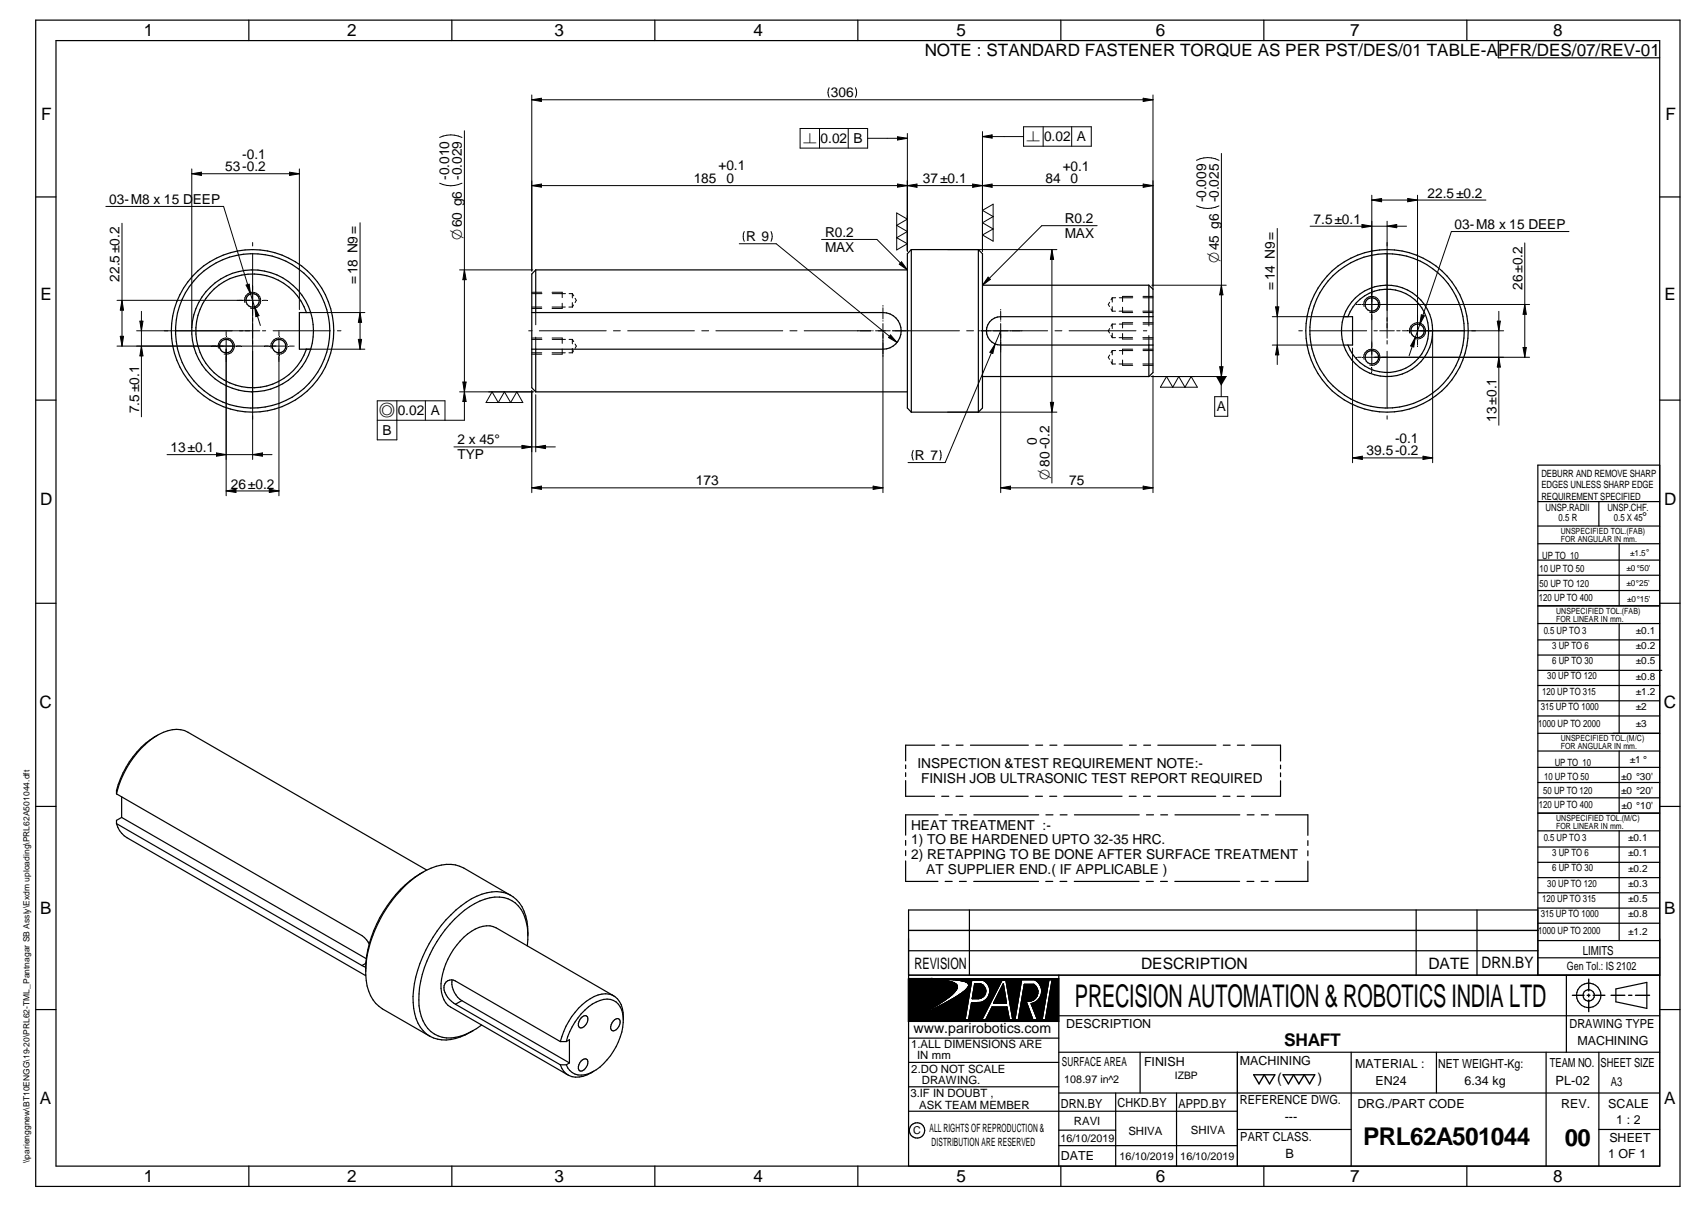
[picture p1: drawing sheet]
<svg xmlns="http://www.w3.org/2000/svg" width="420mm" height="297mm" viewBox="0 0 420 297" stroke-linecap="round" stroke-linejoin="round" font-family="sans-serif">
<g fill="none" stroke="#000" stroke-width=".3">
<path d="M8.8 5h405v287h-405zM13.8 10h395v277h-395zM61.3 5v5M111.3 5v5M161.3 5v5M211.3 5v5M261.3 5v5M311.3 5v5M361.3 5v5M369 10v4.2h39.8M8.8 48.5h5M408.8 48.5h5"/>
<path d="M75.5 76.9a14 14 0 0 0-21.6-6.8 14 14 0 0 0 0 22.6 14 14 0 0 0 21.6-6.8M76.5 76.9h-2.8v9h2.8M76.5 76.9a15.3 15.3 0 0 1 0 9M76.5 76.9a15 15 0 0 0-23.1-7.6 15 15 0 0 0 0 24.3 15 15 0 0 0 23.1-7.7M131 76.9h86.5a4.5 4.5 0 0 1 4.4 4.5 4.5 4.5 0 0 1-4.4 4.5h-86.5M131.9 66.4l-.9 1v28l.9 1M131.9 66.4v10.5M131.9 66.4h91.6M224.4 61.4l-.9 1v38l.9 1M224.4 61.4v40M224.4 61.4h16.6M241 61.4v40"/>
<path d="M241 61.4l1 1v38l-1 1M242 70.2h40.9M282.9 70.2l1.1 1v20.5l-1.1 1M282.9 70.2v7.7M284 77.9h-37.5a3.5 3.5 0 0 0-3.6 3.5 3.5 3.5 0 0 0 3.6 3.5h37.5M330.9 77.9h2.2v7h-2.2M330.9 77.9a11.8 11.8 0 0 0 0 7M330.9 77.9a11.2 11.2 0 0 1 17.3-5.6 11.2 11.2 0 0 1 0 18.2 11.2 11.2 0 0 1-17.3-5.6M332 77.9a10.2 10.2 0 0 1 15.7-4.7 10.2 10.2 0 0 1 0 16.4 10.2 10.2 0 0 1-15.7-4.7M8.8 98.5h5M131.9 85.9v10.5M131.9 96.4h91.6"/>
<path d="M242 92.7h40.9M282.9 84.9v7.8M408.8 98.5h5M224.4 101.4h16.6M408.8 114.5h-30.1v125.5M378.7 123.4h30.1M378.7 133.8h30.1M378.7 137.8h30.1M378.7 129.5h30.1M393.8 123.4v6.1M398.8 133.8v15.3M8.8 148.5h5"/>
<path d="M378.7 141.6h30.1M378.7 145.3h30.1M378.7 149.1h30.1M378.7 153.5h30.1M378.7 157.5h30.1M398.8 153.5v27M408.8 148.5h5M378.7 161.2h30.1M378.7 165h30.6M378.7 168.7h30.1M378.7 172.5h30.1M378.7 176.2h30.1"/>
<path d="M8.8 198.5h5M28.7 195.4l60.4 34.9 1.2 1 .6 1M28.7 195.4a23.4 23.4 0 0 1 10.4-14.6 7.5 7.5 0 0 1 7.2-.6l58.8 33.9M30 196.1v5.1M38.1 181.4a22.1 22.1 0 0 0-9.4 13.1v.9M223 188.3v.8M223 190.2v.9M223 192.1v3.9h7.2M230.2 183.4h-7.2v3.8M231.9 196h1.8M232 183.4h1.7M235.4 196h1.7"/>
<path d="M235.5 183.4h1.7M239 196h14.2M239 183.4h14.3M255 196h1.7M255.1 183.4h1.7M258.5 196h1.8M258.6 183.4h1.7M262 196h14.3M262.1 183.4h14.3M278.1 196h1.7M278.2 183.4h1.7M281.6 196h1.7"/>
<path d="M281.7 183.4h1.7M285.1 196h14.3M285.1 183.4h14.4M301.2 196h1.7M301.3 183.4h1.7M304.7 196h1.7M304.7 183.4h1.8M308.3 183.4h7.1v3.9M315.4 192.2v3.8h-7.2M315.4 188.3v.9M315.4 190.2v.9M378.7 184.8h30.1"/>
<path d="M378.7 188.8h30.1M378.7 192.6h30.1M378.7 196.3h30.1M378.7 180.5h30.1M398.8 184.8v15.3M408.8 198.5h5M28.7 202.7l60.4 34.9M28.7 202.7a5.6 5.6 0 0 0 2.6 3.5l58.8 33.9M30 201.2l-1.3 .7v.8M30 201.2l60.2 34.7M104.2 214.6a29.3 29.3 0 0 0-14.1 25.3 9.7 9.7 0 0 0 4.1 8.4l11.7 6.7M223 206.8v1.2"/>
<path d="M223 209.3v1.3M223 211.9v5h8M231 200.5h-8v5M232.8 216.9h1.7M232.8 200.5h1.8M236.3 216.9h1.7M236.3 200.5h1.7M239.8 216.9h16M239.8 200.5h16M257.5 216.9h1.8M257.6 200.5h1.7M261.1 216.9h1.7"/>
<path d="M261.1 200.5h1.7M264.6 216.9h15.9M264.6 200.5h16M282.3 216.9h1.7M282.4 200.5h1.7M285.8 216.9h1.7M285.9 200.5h1.7M289.3 216.9h16M289.4 200.5h15.9M307.1 216.9h1.7M307.2 200.5h1.7M310.6 216.9h1.7"/>
<path d="M310.6 200.5h1.8M314.1 200.5h8v5.1M322.1 211.9v5h-8M322.1 206.9v1.2M322.1 209.4v1.2M378.7 200.1h30.1M378.7 204.5h30.1M378.7 208.4h30.1M378.7 212.2h30.1M378.7 216h30.1M378.7 219.7h30.1M398.8 204.5v27"/>
<path d="M89.1 237.6l1 .4M90.1 237.1l-1 .5M125.8 220.4l-11.6-6.8a9.8 9.8 0 0 0-9.4 .6 31.1 31.1 0 0 0-14.7 24.1M129.9 232.8l.1-1.5a13.7 13.7 0 0 0-2.1-9.1 7.3 7.3 0 0 0-8-2.5 20.8 20.8 0 0 0-10.1 6.7 32.4 32.4 0 0 0-8.1 18.8 11.2 11.2 0 0 0 3.3 9.2l.9 .6M130 229.8a9.1 9.1 0 0 0-3.9-8.1 9.2 9.2 0 0 0-9.2 .7 29.5 29.5 0 0 0-13.7 23.7 9.4 9.4 0 0 0 3.8 8.4 8.9 8.9 0 0 0 9.1-.6l2.5-1.6M223.8 240h185M223.8 229h154.9M223.8 234h154.9M238.7 223.9v16M260.8 240v47M348.8 223.9v16M363.8 223.9v16"/>
<path d="M378.7 223.9h-154.9v63.1M378.7 223.5h30.1M378.7 227.2h30.1M378.7 231.5h30.1M378.7 235.7h30.1M385.8 240v19M8.8 248.5h5M111.4 241.2a5.2 5.2 0 0 0 2.3 5.1M112.2 247.1l25.8 14.9M112.2 247.1a5.1 5.1 0 0 1-2.8-4.5 1.83 1.83 0 0 1 2.8-1.2l25.8 14.9M113.7 246.3l26.5 15.3M113.7 246.3l-1.5 .8"/>
<path d="M116.6 253.6a11.6 11.6 0 0 1-9.8 1.8l-.9-.4M138 256.3h1.5M139.5 256.3l.7-.4v5.7M139.5 256.3a15.7 15.7 0 0 1 7.3-9.7 4.2 4.2 0 0 1 4.6-.2 4.2 4.2 0 0 1 2.1 4.1 15.6 15.6 0 0 1-7.6 13.3 4.2 4.2 0 0 1-6.4-1.8M143.1 250.6a1.06 1.06 0 0 1 1.6-.4 2.07 2.07 0 0 1-1.9 2.7 1.68 1.68 0 0 1 .3-2.3zM151.2 245.1l-29-16.8a6.6 6.6 0 0 0-7.1 1.6 17.8 17.8 0 0 0-6.5 13.3 5.5 5.5 0 0 0 2.3 4.6l29 16.8M151.4 251a.78 .78 0 0 1 1-.3 .78 .78 0 0 1 .3 1l-.1 .5a1.71 1.71 0 0 1-1.9 1.4 1.81 1.81 0 0 1 .7-2.6zM153.5 251a6.7 6.7 0 0 0-2-5.7 5.3 5.3 0 0 0-6.1 .5 17.5 17.5 0 0 0-7.4 10.5M223.8 255.5h37M223.8 251.4h37M223.8 240.8h37M260.8 250h148"/>
<path d="M260.8 259h148M280.8 259v10M304.7 259v28M332.8 259v28M353.8 259v10M380.8 259v28M393.8 259v28M398 243.4l7.6-1.6v6.4l-7.6-1.7zM408.8 248.5h5M138 262a4.2 4.2 0 0 0 5.6 2.9l2.7-1.3M138 262h1.5M140.2 261.6l-.7 .4"/>
<path d="M143.1 261.2a1.09 1.09 0 0 1 1.6-.3 2.32 2.32 0 0 1-1.6 2.7 1.2 1.2 0 0 1-.3-2zM223.8 261.5h37M223.8 267.5h37M223.8 273.5h80.9M260.8 269h148M260.8 278.1h14M274.8 269v18M289.8 269v18M304.7 278h28.1M393.8 278h15M61.3 287v5M111.3 287v5"/>
<path d="M161.3 287v5M211.3 287v5M260.8 281.9h43.9M261.3 287v5M311.3 287v5M361.3 287v5"/>
<circle cx="62.2" cy="73.9" r="1.67"/>
<circle cx="337.8" cy="74.9" r="1.66"/>
<circle cx="55.7" cy="85.2" r="1.67"/>
<circle cx="62.2" cy="81.4" r="20"/>
<circle cx="62.2" cy="81.4" r="19"/>
<circle cx="68.7" cy="85.2" r="1.67"/>
<circle cx="337.8" cy="87.9" r="1.66"/>
<circle cx="341.6" cy="81.4" r="20"/>
<circle cx="341.6" cy="81.4" r="19"/>
<circle cx="349.1" cy="81.4" r="1.66"/>
<circle cx="391.3" cy="244.9" r="1.41"/>
<circle cx="391.3" cy="245" r="3"/>
<circle cx="225.9" cy="278.2" r="1.89"/>
</g>
<g fill="none" stroke="#000" stroke-width=".34">
<path d="M226.4 249.9l-2.6 1.5M226.9 249.6l-.2 .2M227.8 249.1l-.3 .2M229.3 240.8l1.5 .2M229.3 240.8l4.3 .7M229.3 240.8l5.6 .3M229.6 240.8l.4 .1M230 240.9l3.6 .1M230 240.9l-6.2-.1v10.6M230.8 241l2.8 .5M230.8 241l.5 .1M231 247.2l-7.2 4.2"/>
<path d="M231.4 247.6l-.3 .2M231.7 247.4l-.3 .2M232 241.2h.3M233.3 241h.3M233.6 241.5l.7 .1M233.6 241l1.2 .1M233.8 241.5l.2 .1M234.3 241.6l1.1 .5 .3 .5M234.3 241.6l1.1 .6M234.5 244.7l-3.6 2.6-2.8 1.7M234.8 241.1l2.9 .5M234.9 241.1l2.8 .5"/>
<path d="M234.9 245.7l-5 2.7-6.1 3M235 245.7l-5.3 2.8-5.9 2.9M235.4 243.7l-1.1 1.2-3.1 2.2M235.4 243.7l-.4 .5M235.5 243.5l-.1 .2M235.6 242.4l.1 .2M235.6 243.4l-.1 .1M235.7 242.6l-.2 .9M235.7 242.6l-.3 1.1M236 245l-1 .7M236 245l-1.1 .7M237.5 243.9l-1.5 1.1"/>
<path d="M237.7 241.6l.8 .4M237.7 241.6l.8 .4 .1 .3M238.3 243.2l-.8 .7M238.4 243l-.1 .1M238.4 241.9l.1 .1M238.5 242.9l-.1 .1M238.5 242.9l-.9 .9M238.5 242l.1 .6M238.5 242.7v.2M238.6 242.5l-.1 .2M239.3 241.2h2.8a2.94 2.94 0 0 1 1.7 3 2.94 2.94 0 0 1-2.2 2.5l-2.3 .1-.7 4.2h-1zM240.1 242.1h1.4a1.85 1.85 0 0 1 1.2 2.1 1.85 1.85 0 0 1-1.7 1.5h-1.5z"/>
<path d="M246.7 241.2h1.1l1.7 9.8h-.9l-.6-3.1h-3.7l-1.5 3.1h-1zM247.1 242.2l.8 4.7h-3.2zM251.6 241.1h3.2a3.2 3.2 0 0 1 1.7 3.3 3.2 3.2 0 0 1-2.5 2.6l1.6 4h-1.2l-1.8-4.7a2.25 2.25 0 0 0 2.8-1.2 2.25 2.25 0 0 0-.8-2.8h-2.3l-1.5 8.7h-.9zM258.3 241.1h.9l-1.7 9.9h-.9zM387.3 244.9h2.8M390.9 244.9h.7M391.3 241v2.9M391.3 244.6v.7M391.3 246.1v2.9M392.4 244.9h2.9M396.8 244.9h3.4M401.1 244.9h.8"/>
<path d="M402.8 244.9h3.5M308.8 264.5h5.2l-1.3 2.2-1.3-2.2-1.3 2.2zM316 264.5h7.8l-1.3 2.2-1.3-2.2-1.3 2.2-1.3-2.2-1.3 2.2z"/>
</g>
<g fill="#000">
<path d="M131 24.6l2.3-.4v.8zM221.1 33.7l2.4 .3-2.4 .5zM242 33.6l2.3-.4v.8zM281.5 24.2l2.5 .4-2.5 .4zM47.2 42.8l2.4-.4v.8zM71.3 42.4l2.4 .4-2.4 .4zM131 45.7l2.3-.4v.8zM221.1 45.3l2.4 .4-2.4 .4zM223.5 45.7l2.3-.4v.8zM239.6 45.3l2.4 .4-2.4 .4zM242 45.7l2.3-.4v.8zM281.5 45.3l2.5 .4-2.5 .4z"/>
<path d="M335.4 55.2l2.5 .5-2.5 .3zM337.9 49.2l2.4-.3v.8zM341.6 55.7l2.4-.5v.8zM346.7 48.9l2.4 .3-2.4 .5zM30 73.9l.4 2.4h-.8zM34.4 79h.8l-.4 2.4zM60.6 70.1l.8-.2 .3 2.4zM62.7 75.5l1.1 2.2-.8 .2zM88.7 76.9l.4 2.4h-.8zM114.4 66.4l.4 2.4h-.8zM222 64.4l1.5 2-2-1.4zM243.4 68.2l.5 .5-1.9 1.5z"/>
<path d="M259.1 61.4l.4 2.4h-.8zM300.8 70.2l.4 2.4h-.8zM314.1 75.5h.8l-.3 2.4zM350 77.5l.8 .2-1.1 2.1zM368.8 79h.7l-.4 2.4zM375.5 74.9l.4 2.4h-.8zM29.6 82.8h.8l-.4 2.4zM34.8 85.2l.4 2.4h-.8zM88.3 83.5h.8l-.4 2.4zM114 94h.8l-.4 2.4zM114.4 96.4l.4 2.4h-.8zM219.3 82.4l1.6 1.9-2.1-1.2z"/>
<path d="M245.1 84.7l-.6 2.3-.7-.3zM258.7 99h.8l-.4 2.4zM300.4 90.3h.8l-.4 2.4zM299.4 92.5h2.8l-1.4 2.5zM314.6 84.9l.3 2.4h-.8zM348.6 83l-.4 2.4-.8-.3zM369.1 87.9l.4 2.4h-.7zM375.1 85.5h.8l-.4 2.4zM53.3 111.5l2.4 .4-2.4 .4zM62.2 111.9l2.4-.4v.8zM128.6 109.6l2.4 .4-2.4 .4zM131.9 110l2.5-.4v.8z"/>
<path d="M333.1 112.7l2.4-.4v.8zM350.5 112.3l2.3 .4-2.3 .4zM55.7 120.8l2.4-.4v.8zM66.3 120.4l2.4 .4-2.4 .4zM131 120.1l2.3-.5v.8zM215 119.6l2.5 .5-2.5 .3zM246.5 120.1l2.4-.5v.8zM281.5 119.6l2.5 .5-2.5 .3zM247.1 242.2l.8 4.7h-3.2z"/>
<path d="M223.8 240.8h5.5l4.1 .6a2.33 2.33 0 0 1 2.3 1.5l-.6 1.2-2.2 1.9-3.2 2-5.9 3.4z" fill-rule="evenodd"/>
<path d="M229.3 240.8l7.2 .5 1.8 .5 .3 .3v.5l-.4 .7-.8 .7-2.4 1.7-5.3 2.8-5.9 2.9h37v-10.6zM246.7 241.2h1.1l1.7 9.8h-.9l-.6-3.1h-3.7l-1.5 3.1h-1zM239.3 241.2h2.8a2.94 2.94 0 0 1 1.7 3 2.94 2.94 0 0 1-2.2 2.5l-2.3 .1-.7 4.2h-1zM251.6 241.1h3.2a3.2 3.2 0 0 1 1.7 3.3 3.2 3.2 0 0 1-2.5 2.6l1.6 4h-1.2l-1.8-4.7a2.25 2.25 0 0 0 2.8-1.2 2.25 2.25 0 0 0-.8-2.8h-2.3l-1.5 8.7h-.9zM258.3 241.1h.9l-1.7 9.9h-.9z" fill-rule="evenodd"/>
<path d="M240.1 242.1h1.4a1.85 1.85 0 0 1 1.2 2.1 1.85 1.85 0 0 1-1.7 1.5h-1.5z" fill-rule="evenodd"/>
</g>
<g fill="#000">
<circle cx="235.4" cy="242.2" r=".17"/>
<circle cx="235.5" cy="242.3" r=".17"/>
<circle cx="238.4" cy="241.9" r=".17"/>
</g>
<g fill="none" stroke="#000" stroke-width=".25">
<path d="M108.3 33.8a6.3 6.3 0 0 1 5.5 0M114.4 32.2v71.2h-21.5M131 23.4v43.3M131 24.6l2.3-.4v.8zM131 24.6h153M197.1 31.6h16.6v4.8h-16.6zM201.8 31.6v4.8M204.2 21.6a2.52 2.52 0 0 0 0 2.4M208.9 31.6v4.8M210.7 21.6a2.52 2.52 0 0 1 0 2.4M213.7 34h9.8M221.1 33.7l2.4 .3-2.4 .5z"/>
<path d="M223.5 32.9v29M242 32.4v29.5M242 33.6l2.3-.4v.8zM242 33.6h10.1M252.1 31.2h16.7v4.8h-16.7zM256.9 31.2v4.8M263.9 31.2v4.8M281.5 24.2l2.5 .4-2.5 .4zM284 23.4v47.8M294.7 39.5a6 6 0 0 1 5.5 0M300.8 37.8v54.9M26.1 50.8h29l6.6 21.5"/>
<path d="M30 54.9v30.3M47.2 41.6v39.1M47.2 42.8l2.4-.4v.8zM47.2 42.8h26.5M62.2 59.7v.8M71.3 42.4l2.4 .4-2.4 .4zM73.7 41.6v34.6M88.7 54.8v31.1M108.3 45.1a6.3 6.3 0 0 0 5.5 0M131 45.7l2.3-.4v.8zM131 45.7h153M182.1 60h9.1l29.7 24.3"/>
<path d="M183.3 57a2.99 2.99 0 0 0 0 2.4M189.9 57a2.6 2.6 0 0 1 0 2.4M202.3 58.9h13.7l7.5 7.5M220.8 52.4l2.7 1.5-2.7 1.6 2.7 1.5-2.7 1.5 2.7 1.5-2.7 1.5zM221.1 45.3v.8l4.7-.8v.8zM239.6 45.3l2.4 .4-2.4 .4zM242 45.7l2.3-.4v.8zM242 51.8l2.6-1.6v9.2l-2.6-1.6 2.6-1.5-2.6-1.5 2.6-1.5zM270.2 55.5h-13.6l-14.6 14.7M281.5 45.3l2.5 .4-2.5 .4zM294.7 50.7a6.4 6.4 0 0 0 5.5 0M314.6 56.2v33.5"/>
<path d="M322.7 55.7h23.7M335.4 55.2l2.5 .5-2.5 .3zM337.9 48v41.7M337.9 49.2l2.4-.3v.8zM337.9 49.2h28.1M341.6 54.4v28.8M341.6 55.7l2.4-.5v.8zM346.7 48.9l2.4 .3-2.4 .5zM349.1 48v35.2M375.5 59.8v28.1M386.4 57h-28.9l-10.5 30.5M28.8 73.9h35.2"/>
<path d="M30 73.9l.4 2.4h-.8zM34.4 79h.8l-.4 2.4zM34.8 76.6v26M60.3 74.4a2 2 0 0 1 1.7-2.5 2 2 0 0 1 2.2 2.2 2 2 0 0 1-2.5 1.8M60.6 70.1l.8-.2 .3 2.4zM61.7 72.3l2.4 7.8M62.2 62.4v50.7M62.7 75.5l1.1 2.2-.8 .2zM64.8 73.9h.9M75.3 76.9h14.6M88.7 76.9l.4 2.4h-.8zM113.2 66.4h18"/>
<path d="M114.4 66.4l.4 2.4h-.8zM131 72.3h2.5M131 75.6h2.4M131 71.9h2.4M131 75.9h2.4M131.9 76.9v3M136 75.6h3.2M136 71.9h2.5v1.3M136 72.3h3.3M138.5 74.6v1.3h-2.5M140.1 75.6h.9M140.2 72.3h.8"/>
<path d="M141 72.3v1M141 74.5v1.1M141 72.3l.3 .5M141.3 75.1l-.3 .5M141.6 73.4l.3 .5-.3 .6M217.5 75.2v.2M217.5 75.7v2.8M217.5 78.9v.1M217.5 79.6v41.6M222 64.4l1.5 2-2-1.4zM233.4 61.4h26.9M243.4 68.2l.5 .5-1.9 1.5z"/>
<path d="M246.5 76.2v.1M246.5 76.6v2.1M246.5 79h.1M246.5 79.6v41.6M259.1 61.4l.4 2.4h-.8zM259.1 61.4v57.5M273.3 74.4l-.3 .5 .3 .5M273.6 76l.3 .6M273.9 73.3v1M273.9 75.5v1.1M273.9 79.8v1.1M273.9 76.6h.8"/>
<path d="M273.9 73.3h.9M273.9 73.3l-.3 .5M273.9 79.8h.9M273.9 79.8l-.3 .5M275.6 76.6h3.3M275.7 73.3h3.3M275.7 79.8h3.3M276.5 75.6v1.3h2.5M279 72.9h-2.5v1.3M279 79.4h-2.5v1.3M281.5 76.6h2.5M281.5 73.3h2.5"/>
<path d="M281.5 79.8h2.5M281.5 76.9h2.5M281.5 72.9h2.5M281.5 79.4h2.5M282.9 77.9v2.3M283.7 70.2h18.3M300.8 70.2l.4 2.4h-.8zM313.3 77.9h18.5M314.1 75.5h.8l-.3 2.4zM334.3 74.9h1M335.9 75.4a2 2 0 0 1 1.8-2.4 2 2 0 0 1 2.2 2.2 2 2 0 0 1-2.6 1.7M336.1 74.9h40.6"/>
<path d="M350 77.5l.8 .2-1.1 2.1zM368.8 79h.7l-.4 2.4zM369.1 76.6v28M375.5 74.9l.4 2.4h-.8zM28.8 85.2h41.7M29.6 82.8h.8l-.4 2.4zM33.6 81.4h30.4M34.8 85.2l.4 2.4h-.8zM53.8 85.7a2 2 0 0 1 1.8-2.5 2 2 0 0 1 2.1 2.2 2 2 0 0 1-2.5 1.7M55.7 81.4v.1M55.7 81.7v.9M55.7 83.4v38.6"/>
<path d="M64.6 81.4h.8M66.8 85.7a2 2 0 0 1 1.8-2.5 2 2 0 0 1 2.1 2.2 2 2 0 0 1-2.5 1.7M67.3 81.4h14M68.7 81.4v.1M68.7 81.7v.9M68.7 83.4v38.6M71.3 85.2h1M72.4 85.2h.1M75.3 85.9h14.6M83.1 81.4h.9M88.3 83.5h.8l-.4 2.4zM97.7 98.6v9.6h-4.8v-9.6h16.7v4.8"/>
<path d="M104.8 98.6v4.8M113.2 96.4h18.2M114 94h.8l-.4 2.4zM114.4 96.4l.4 2.4h-.8zM121.2 96.4l1.5 2.7 1.5-2.7 1.6 2.7 1.5-2.7 1.5 2.7h-9.1zM130.2 81.4h.9M131 83.5h2.5M131 86.8h2.4M131 83.2h2.4M131 87.2h2.4M131 96.1v25.1M131.9 83v2.9"/>
<path d="M131.9 97.2v14M132.8 81.4h16.5M136 86.8h3.2M136 83.2h2.5v1.3M136 83.5h3.3M138.5 85.9v1.3h-2.5M140.1 86.8h.9M140.2 83.5h.8M141 83.5v1.1M141 85.8v1M141 83.5l.3 .6M141.3 86.3l-.3 .5"/>
<path d="M141.6 84.7l.3 .5-.3 .5M151.1 81.4h1.7M154.6 81.4h16.4M172.8 81.4h1.7M176.3 81.4h16.5M194.6 81.4h1.7M198.1 81.4h16.4M214.9 81.4h.1M215.6 81.4h3.6M219.3 82.4l1.6 1.9-2.1-1.2zM219.8 81.4h16.5M238.1 81.4h1.7"/>
<path d="M241.2 81.4h.1M241.6 81.4h16.4M245.1 84.7l-.6 2.3-.7-.3zM246.5 81.4l-13.7 32.4h-9.2M258.7 99h.8l-.4 2.4zM259.8 81.4h1.7M263.3 81.4h16.5M273.3 80.9l-.3 .5 .3 .6M273.3 87.4l-.3 .5 .3 .5M273.6 82.5l.3 .6M273.6 89l.3 .6M273.9 82v1.1"/>
<path d="M273.9 86.3v1M273.9 88.5v1.1M273.9 83.1h.8M273.9 89.6h.8M273.9 86.3h.9M273.9 86.3l-.3 .5M275.6 83.1h3.3M275.6 89.6h3.3M275.7 86.3h3.3M276.5 82.1v1.3h2.5M276.5 88.6v1.3h2.5M279 85.9h-2.5v1.3"/>
<path d="M281.5 83.1h2.5M281.5 89.6h2.5M281.5 86.3h2.5M281.5 83.4h2.5M281.5 89.9h2.5M281.5 85.9h2.5M281.6 81.4h.8M282.9 82.6v2.3M283.5 92.7h18.5M284 92.4v28.8M287.3 92.7l1.5 2.6 1.5-2.6 1.5 2.6 1.6-2.6 1.5 2.6h-9.1zM299.2 97.6h3.2v4.8h-3.2z"/>
<path d="M300.4 90.3h.8l-.4 2.4zM300.8 92.5v5.1M313.3 84.9h17.4M314.6 84.9l.3 2.4h-.8zM319.9 81.4h.8M322.5 81.4h14.1M333.1 85.6v28.3M334.3 87.9h1M335.9 88.4a2 2 0 0 1 1.8-2.5 2 2 0 0 1 2.2 2.2 2 2 0 0 1-2.6 1.7M336.1 87.9h40.6M337.9 90.5v.9M338.4 81.4h.8"/>
<path d="M339.8 81.4h3.6M341.6 83.8v.9M341.6 86.4v14.1M344 81.4h.8M345.3 81.4h.1M345.6 81.4h.9M346.6 81.4h23.7M347.2 82a2 2 0 0 1 1.7-2.6 2 2 0 0 1 2.2 2.2 2 2 0 0 1-2.5 1.8M348.6 83l-.4 2.4-.8-.3zM349.1 84v1M352.8 82.1v31.8M369.1 87.9l.4 2.4h-.7z"/>
<path d="M375.1 85.5h.8l-.4 2.4zM41.1 111.9h25.9M53.3 111.5l2.4 .4-2.4 .4zM62.2 111.9l2.4-.4v.8zM111.8 110h25M128.6 109.6l2.4 .4-2.4 .4zM131.9 110l2.5-.4v.8zM215 119.6l2.5 .5-2.5 .3zM224.9 110.8a2.6 2.6 0 0 0 0 2.4M231.5 110.8a2.99 2.99 0 0 1 0 2.4M233.4 101.4h26.9M281.5 119.6l2.5 .5-2.5 .3z"/>
<path d="M333.1 112.7l2.4-.4v.8zM333.1 112.7h19.7M341.6 102.3v.9M350.5 112.3l2.3 .4-2.3 .4zM55.7 120.8l2.4-.4v.8zM55.7 120.8h13M66.3 120.4l2.4 .4-2.4 .4zM131 120.1l2.3-.5v.8zM131 120.1h86.5M246.5 120.1h37.5M246.5 120.1l2.4-.5v.8z"/>
</g>
<text font-size="7.7" x="264.7" y="247.9">PRECISION AUTOMATION &amp; ROBOTICS INDIA LTD</text>
<text font-size="6" x="335.7" y="281.7">PRL62A501044</text>
<text font-size="5.9" x="385.4" y="282.1">00</text>
<text font-size="4.3" x="316.3" y="257.4">SHAFT</text>
<g font-size="4.2">
<text x="35.4" y="9">1</text>
<text x="85.5" y="8.9">2</text>
<text x="136.6" y="9">3</text>
<text x="185.6" y="9">4</text>
<text x="235.6" y="9">5</text>
<text x="284.6" y="8.8">6</text>
<text x="332.6" y="9">7</text>
<text x="382.6" y="9">8</text>
<text x="227.7" y="13.8">NOTE : STANDARD FASTENER TORQUE AS PER PST/DES/01 TABLE-A</text>
<text x="369" y="13.7">PFR/DES/07/REV-01</text>
<text x="10.1" y="29.6">F</text>
<text x="410.2" y="29.6">F</text>
<text x="9.9" y="73.9">E</text>
<text x="409.9" y="73.9">E</text>
<text x="9.9" y="124.2">D</text>
<text x="409.9" y="124.2">D</text>
<text x="9.7" y="174.3">C</text>
<text x="409.7" y="174.3">C</text>
<text x="9.9" y="225">B</text>
<text x="409.8" y="225">B</text>
<text x="9.8" y="271.7">A</text>
<text x="409.8" y="271.7">A</text>
<text x="35.4" y="291">1</text>
<text x="85.5" y="290.9">2</text>
<text x="136.6" y="291">3</text>
<text x="185.6" y="291">4</text>
<text x="235.6" y="291">5</text>
<text x="284.6" y="290.8">6</text>
<text x="332.6" y="291">7</text>
<text x="382.6" y="291">8</text>
</g>
<g font-size="3.9">
<text x="225.2" y="238.6">REVISION</text>
<text x="281" y="238.6">DESCRIPTION</text>
<text x="351.8" y="238.4">DATE</text>
<text x="364.9" y="238.3">DRN.BY</text>
</g>
<g font-size="3.7">
<text x="197.8" y="35.2">n</text>
<text x="252.8" y="34.8">n</text>
<text x="113.8" y="59.1" transform="rotate(-90 113.8 59.1)">O60 g6</text>
<text x="300.2" y="64.8" transform="rotate(-90 300.2 64.8)">O45 g6</text>
<text x="93.4" y="102.2">a</text>
<text x="258.5" y="118" transform="rotate(-90 258.5 118)">O80-0.2</text>
</g>
<g font-size="3.5">
<text x="224.9" y="254.3">www.parirobotics.com</text>
<text x="314.5" y="266.4">(</text>
<text x="324.5" y="266.4">)</text>
</g>
<g font-size="3.4">
<text x="204.6" y="24">306</text>
<text x="202.1" y="35.2">0.02 B</text>
<text x="257.1" y="34.8">0.02 A</text>
<text x="59.7" y="39.1">-0.1</text>
<text x="176.9" y="42">+0.1</text>
<text x="261.7" y="42">+0.1</text>
<text x="55.4" y="42.2">53-0.2</text>
<text x="110.6" y="44.2" transform="rotate(-90 110.6 44.2)">-0.010</text>
<text x="113.8" y="44.2" transform="rotate(-90 113.8 44.2)">-0.029</text>
<text x="170.8" y="45.1">185</text>
<text x="178.9" y="45.1">0</text>
<text x="227.3" y="45.1">37±0.1</text>
<text x="257.5" y="45.1">84</text>
<text x="263.7" y="45.1">0</text>
<text x="26.9" y="50.2">03-M8 x 15 DEEP</text>
<text x="297.1" y="49.8" transform="rotate(-90 297.1 49.8)">-0.009</text>
<text x="300.2" y="49.8" transform="rotate(-90 300.2 49.8)">-0.025</text>
<text x="351.6" y="48.6">22.5±0.2</text>
<text x="183.8" y="59.4">R 9</text>
<text x="203.2" y="58.3">R0.2</text>
<text x="262.2" y="54.9">R0.2</text>
<text x="262.2" y="58.5">MAX</text>
<text x="323.5" y="55">7.5±0.1</text>
<text x="358.3" y="56.3">03-M8 x 15 DEEP</text>
<text x="203.2" y="61.9">MAX</text>
<text x="29.4" y="69.3" transform="rotate(-90 29.4 69.3)">22.5±0.2</text>
<text x="88" y="69.9" transform="rotate(-90 88 69.9)">=18 N9=</text>
<text x="313.9" y="71.4" transform="rotate(-90 313.9 71.4)">=14 N9=</text>
<text x="374.9" y="71.4" transform="rotate(-90 374.9 71.4)">26±0.2</text>
<text x="34.2" y="101.7" transform="rotate(-90 34.2 101.7)">7.5±0.1</text>
<text x="299.7" y="101.2">A</text>
<text x="94.2" y="107">B</text>
<text x="97.9" y="102.2">0.02 A</text>
<text x="368.5" y="103.8" transform="rotate(-90 368.5 103.8)">13±0.1</text>
<text x="42" y="111.3">13±0.1</text>
<text x="112.6" y="109.4">2 x 45°</text>
<text x="112.6" y="113">TYP</text>
<text x="225.3" y="113.2">R 7</text>
<text x="255.4" y="109.5" transform="rotate(-90 255.4 109.5)">0</text>
<text x="336.6" y="112.1">39.5-0.2</text>
<text x="343.6" y="109">-0.1</text>
<text x="171.4" y="119.4">173</text>
<text x="263.3" y="119.4">75</text>
<text x="56.8" y="120.2">26±0.2</text>
<text x="226" y="189.1">INSPECTION &amp;TEST REQUIREMENT NOTE:-</text>
<text x="226.9" y="192.7">FINISH JOB ULTRASONIC TEST REPORT REQUIRED</text>
<text x="224.4" y="204.2">HEAT TREATMENT :-</text>
<text x="224.4" y="207.8">1) TO BE HARDENED UPTO 32-35 HRC.</text>
<text x="224.4" y="211.4">2) RETAPPING TO BE DONE AFTER SURFACE TREATMENT</text>
<text x="228.1" y="215">AT SUPPLIER END.( IF APPLICABLE )</text>
</g>
<g font-size="3.1">
<text x="404.4" y="128.3">°</text>
<text x="389.8" y="234.9">LIMITS</text>
<text x="262.6" y="253">DESCRIPTION</text>
<text x="386.5" y="253">DRAWING TYPE</text>
<text x="388.5" y="257.1">MACHINING</text>
<text x="261.5" y="262.3">SURFACE AREA</text>
<text x="281.8" y="262.3">FINISH</text>
<text x="305.4" y="262.2">MACHINING</text>
<text x="333.8" y="262.8">MATERIAL :</text>
<text x="354.2" y="262.7">NET WEIGHT-Kg:</text>
<text x="381.7" y="262.6">TEAM NO.</text>
<text x="394.2" y="262.6">SHEET SIZE</text>
<text x="338.8" y="267.1">EN24</text>
<text x="360.7" y="267">6.34 kg</text>
<text x="383.1" y="267.1">PL-02</text>
<text x="396.7" y="267.4">A3</text>
<text x="261.3" y="272.6">DRN.BY</text>
<text x="275.2" y="272.5">CHKD.BY</text>
<text x="290.3" y="272.7">APPD.BY</text>
<text x="305.4" y="271.8">REFERENCE DWG.</text>
<text x="316.4" y="275.9">---</text>
<text x="334.3" y="272.8">DRG./PART CODE</text>
<text x="384.5" y="272.7">REV.</text>
<text x="396.1" y="272.6">SCALE</text>
<text x="305.5" y="280.8">PART CLASS.</text>
<text x="396.4" y="281.1">SHEET</text>
<text x="398.1" y="276.5">1 : 2</text>
<text x="261.3" y="285.6">DATE</text>
<text x="316.6" y="284.9">B</text>
<text x="396.1" y="284.9">1 OF 1</text>
</g>
<g font-size="2.8">
<text x="385.9" y="238.7">Gen Tol.: IS 2102</text>
<text x="224.4" y="257.9">1.ALL DIMENSIONS ARE</text>
<text x="224.4" y="264">2.DO NOT SCALE</text>
<text x="225.9" y="260.7">IN mm</text>
<text x="227.1" y="266.8">DRAWING.</text>
<text x="224.2" y="270">3.IF IN DOUBT ,</text>
<text x="226.4" y="272.8">ASK TEAM MEMBER</text>
<text x="228.9" y="278.7">ALL RIGHTS OF REPRODUCTION &amp;</text>
<text x="264.5" y="276.8">RAVI</text>
<text x="277.9" y="279.2">SHIVA</text>
<text x="293.3" y="279.1">SHIVA</text>
<text x="229.4" y="282.1">DISTRIBUTION ARE RESERVED</text>
</g>
<g font-size="2.7">
<text x="262.1" y="266.5">108.97 in^2</text>
<text x="224.9" y="279.2">C</text>
<text x="261.1" y="281">16/10/2019</text>
<text x="275.7" y="285.5">16/10/2019 16/10/2019</text>
</g>
<g font-size="2.5">
<text x="379.6" y="117.4">DEBURR AND REMOVE SHARP</text>
<text x="379.6" y="120.2">EDGES UNLESS SHARP EDGE</text>
<text x="379.6" y="123">REQUIREMENT SPECIFIED</text>
<text x="380.7" y="125.9">UNSP.RADII</text>
<text x="395.9" y="125.8">UNSP.CHF.</text>
<text x="383.9" y="128.3">0.5 R</text>
<text x="397.5" y="128.2">0.5 X 45</text>
<text x="379.8" y="137.5">UP TO 10</text>
<text x="379.1" y="140.9">10 UP TO 50</text>
<text x="379" y="147.9">120 UP TO 400</text>
<text x="379.2" y="144.4">50 UP TO 120</text>
<text x="380.2" y="155.9">0.5 UP TO 3</text>
<text x="402.9" y="156">±0.1</text>
<text x="382.3" y="159.7">3 UP TO 6</text>
<text x="402.9" y="159.7">±0.2</text>
<text x="381.1" y="167.2">30 UP TO 120</text>
<text x="382.3" y="163.4">6 UP TO 30</text>
<text x="402.9" y="163.5">±0.5</text>
<text x="402.9" y="167.3">±0.8</text>
<text x="379.8" y="170.9">120 UP TO 315</text>
<text x="402.9" y="171">±1.2</text>
<text x="378.8" y="178.9">1000 UP TO 2000</text>
<text x="379.5" y="174.7">315 UP TO 1000</text>
<text x="402.9" y="174.8">±2</text>
<text x="402.9" y="179">±3</text>
<text x="380.3" y="192">10 UP TO 50</text>
<text x="382.9" y="188.6">UP TO 10</text>
<text x="399.3" y="191.9">±0 °30'</text>
<text x="401.4" y="187.7">±1 °</text>
<text x="380.1" y="195.4">50 UP TO 120</text>
<text x="399.3" y="195.3">±0 °20'</text>
<text x="379" y="198.9">120 UP TO 400</text>
<text x="399.3" y="199.1">±0 °10'</text>
<text x="380.2" y="206.9">0.5 UP TO 3</text>
<text x="401" y="207">±0.1</text>
<text x="382.3" y="210.7">3 UP TO 6</text>
<text x="382.3" y="214.4">6 UP TO 30</text>
<text x="401" y="210.7">±0.1</text>
<text x="401" y="214.5">±0.2</text>
<text x="379.8" y="222">120 UP TO 315</text>
<text x="381.1" y="218.2">30 UP TO 120</text>
<text x="401" y="218.2">±0.3</text>
<text x="401" y="222">±0.5</text>
<text x="379.5" y="225.7">315 UP TO 1000</text>
<text x="401" y="225.8">±0.8</text>
<text x="378.8" y="230">1000 UP TO 2000</text>
<text x="401" y="230">±1.2</text>
<text x="289.4" y="265.6">IZBP</text>
</g>
<g font-size="2.1">
<text x="384.4" y="131.3">UNSPECIFIED TOL.(FAB)</text>
<text x="384.4" y="133.4">FOR ANGULAR IN mm.</text>
<text x="401.5" y="136.9">±1.5°</text>
<text x="400.5" y="140.6">±0 °50'</text>
<text x="400.6" y="144.3">±0°25'</text>
<text x="400.7" y="148">±0°15'</text>
<text x="383.2" y="151">UNSPECIFIED TOL.(FAB)</text>
<text x="383.2" y="153.1">FOR LINEAR IN mm.</text>
<text x="384.4" y="182.3">UNSPECIFIED TOL.(M/C)</text>
<text x="384.4" y="184.4">FOR ANGULAR IN mm.</text>
<text x="383.2" y="202">UNSPECIFIED TOL.(M/C)</text>
<text x="383.2" y="204.1">FOR LINEAR IN mm.</text>
<text x="7.2" y="286.3" transform="rotate(-90 7.2 286.3)">\\parienggnew\BT10ENGG\19-20\PRL62-TML_Pantnagar SB Assly\Exdm uploading\PRL62A501044.dft</text>
</g>
</svg>
